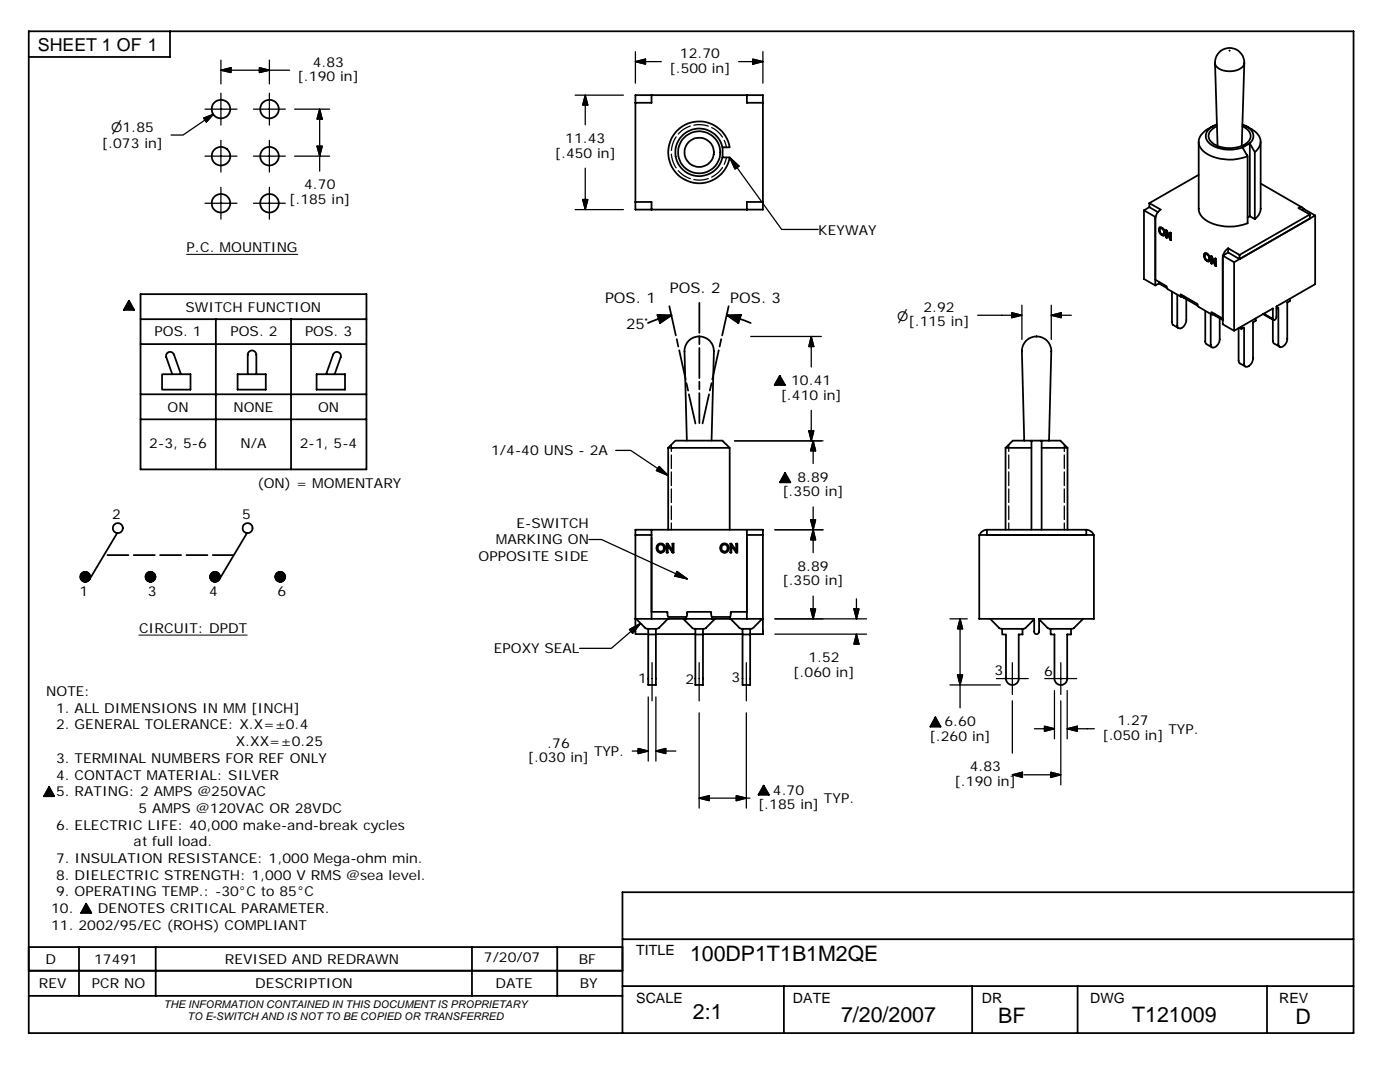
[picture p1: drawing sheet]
<svg xmlns="http://www.w3.org/2000/svg" width="279mm" height="216mm" viewBox="0 0 279 216" stroke-linecap="round" stroke-linejoin="round" font-family="sans-serif">
<g fill="none" stroke="#000" stroke-width=".36">
<path d="M5.7 6.2h264.4v199.9h-264.4zM33.9 6.2v5.2h-28.2M126.8 19h25.5v22.8h-25.5zM130 19v1.5h-3.2M149.1 19v1.5h3.2M242.5 12.6a2.32 2.32 0 0 0 2.5 1.6 3.2 3.2 0 0 0 3.3-1.4v-.2M242.5 12.6a2.92 2.92 0 0 1 2.9-3 2.92 2.92 0 0 1 2.9 3M242.5 12.6l.5 16.5M245.4 10.1h.1M248.3 12.6l-.5 16.5M135.2 26a6.2 6.2 0 0 1 10.4 3.4l-1.4 .1a4.8 4.8 0 0 0-7.3-3.1 4.8 4.8 0 0 0 0 7.9 4.8 4.8 0 0 0 7.3-3v.1h1.4a6.2 6.2 0 0 1-8.9 4.5 6.2 6.2 0 0 1-1.5-9.9zM144.2 29.5v1.8"/>
<path d="M239.2 28.3v13.4a3.5 3.5 0 0 0 2.6 2.9 10 10 0 0 0 7.2 0v-13.4M239.2 34.9l-9.8 5.6M242.8 24.8a2.47 2.47 0 0 0-2 3 5 5 0 0 0 4.7 2.1l2.6-.5-.1 .1 1 1.7a9.6 9.6 0 0 1-8.7-.9 2.47 2.47 0 0 1 .3-4.3l1.4-.8M242.9 25.2a2.22 2.22 0 0 0-1.7 2.3 3.5 3.5 0 0 0 3.2 2 4.8 4.8 0 0 0 5-1.7 2 2 0 0 0-1.5-2.6M247.9 24.8a2.59 2.59 0 0 1 2.2 2.8l-.3 .6-.5 .5 .1-.1M248.8 25.2l1 .6a2.55 2.55 0 0 1 1.2 4l-.6 .6-1-1.8M249.3 28.7l-1.2 .7M249.4 28.6v14.6l-.4 .2M250.4 30.4v13.3l-1-.5M251.6 28.3v13.7l-.4 .9-.8 .8M251.6 36.6l8.3 4.8M28 58.7h45.1v35h-45.1z"/>
<path d="M126.8 40.3h3.2v1.5M152.3 40.3h-3.2v1.5M228.3 42v13.7l2.3 1.3 .7-.4 1.5 .8M228.3 42l2.3 1.3M229.4 40.5l2.2 1.3a2.31 2.31 0 0 0-1 1.9M229.4 41.3l-1.1 .7M229.4 40.5v.8M229.4 41.3l1.7 1M230.6 55.8l2.2 1.3 .2 .6 2.7 1.5M230.6 43.3v13.7M230.6 43.2v.1M231.3 45.8l.2 .7 .4 .4"/>
<path d="M231.3 45.8v-.3l.4-.2 .3 .2 .4 .5a.8 .8 0 0 1-.1 1l-.4-.1M231.3 56.3v.3M231.4 45.8l.1 .5 .4 .6M231.4 45.8h-.1M231.5 45.4l-.1 .4M231.6 45.6l.2-.1 .1 .1M231.6 45.5l.3 .1 .3 .4 .1 .7a.52 .52 0 0 1-.6 0 .52 .52 0 0 1-.2-.5zM231.9 46.9l.5 .1M231.9 45.6l.4 .3v.5M232.4 46.4l-.2 .4M232.7 47.4v-1.5l.2 .1 .6 1.5M232.8 47.3l.1 .1"/>
<path d="M232.8 47.3l-.1 .1M232.8 46v1.3M232.9 46.3l.7 1.5M232.9 46.3v1.2l-.2-.1M232.9 46.3l.6 1.5M233.5 47.8l.2 .1M233.5 47.5v-1.1l.2 .1v1.4l-.2-.1M233.6 46.5l-.1 1M233.9 58.2v6.3l.1 .3 1.2 .7M234.9 58.8v6.1a.63 .63 0 0 0 .5 .7 .63 .63 0 0 0 .8-.4l.5-1.1v-4.4M236.2 59.1l-.5 .1-.1-.5 3.4 2 .2 .5 2.7 1.6M236.2 59v.4l2.8 1.6"/>
<path d="M240.3 51l.2 .8 .4 .3M240.3 51l.1-.4h.4l.5 .5 .2 .5a.4 .4 0 0 1-.1 .5 .4 .4 0 0 1-.5 0M240.3 51l.2 .6 .5 .5M240.3 51h.1M240.5 50.5l-.2 .5M240.5 50.7h.3l.4 .4 .1 .4-.1 .5h-.3l-.3-.3-.1-.5zM240.6 50.7l.3 .1M240.9 52.1h.4M241 50.7l.3 .5v.4M241.4 51.6l-.2 .4M241.7 52.5v-1.4l.2 .1 .6 1.5M241.8 52.5h.1"/>
<path d="M241.8 52.5h-.1M241.8 51.1v1.4M241.9 51.5l.7 1.5M241.9 51.5v1.1l-.2-.1M241.9 51.5l.6 1.5M242.5 53h.2M242.5 52.7v-1.1h.2v1.5l-.2-.1M242.6 51.6l-.1 1.1M244 51v13.7l2.3 1.3 7.7-4.4v2M244 51l2.3 1.3M245.1 49.6l-.5 .4-.5 1M245.1 50.4l-1.1 .6"/>
<path d="M245.1 49.6v.8M245.1 49.6l2.3 1.3M245.1 50.4l2.3 1.3M246.3 52.3l16.2-9.3v13.7l-7.8 4.5v2a.47 .47 0 0 1-.1 .5 .47 .47 0 0 1-.5 .1l-1.9-1.2M246.3 52.3v13.7M247.4 50.9v.8M257.4 59.6v.4l-.5 .4v7.2a1.52 1.52 0 0 1-1.5 1.6l-.3-.4v-7.4l-.4 .2M259.9 41.9l.3-.2 2.3 1.3M260.2 41.8l-.2-.3-.3-.2-.6 .2 2.3 1.3M261.4 42.8v.8l-14 8.1M261.4 42.8l-14 8.1M25.7 60l1.1 1.8h-2.1z"/>
<path d="M28 78.7h45.1M28 68.7h45.1M28 63.7h45.1M32.3 74.7h5.7v3h-5.7zM34.4 74.7l-1.2-3.4a.81 .81 0 0 1 .5-1 .81 .81 0 0 1 1 .4l1.4 4M43.1 63.7v30M47.4 74.7h5.6v3h-5.6zM49.4 74.7v-3.9a.86 .86 0 0 1 .9-.9 .86 .86 0 0 1 .9 .9v3.9M58.1 63.7v30M63.2 74.7h5.7v3h-5.7zM65.1 74.7l1.4-4a.8 .8 0 0 1 1-.4 .8 .8 0 0 1 .5 1l-1.2 3.4M131.2 62.8l2.8 .1-2.3 1.6z"/>
<path d="M133.6 61.1l1.3 5.8M134 62.9l-2.4 .7-2.3 .9M135.1 67.7l.3 1.5M135.6 69.9l1.2 5.8M137 76.5l.3 1.4M137.5 78.7l1.3 5.8M139.6 60.4v6M139.6 67.2v1.5M139.6 69.4v6M139.6 76.2v1.5M139.6 78.4v6M141.5 78.7l-1.3 5.8"/>
<path d="M142 76.5l-.3 1.4M143.4 69.9l-1.2 5.8M143.9 67.7l-.3 1.5M145.1 62.9l2.4 .7 2.3 .9M145.1 62.9l2.8-.1-.5 1.7zM145.4 61.1l-1.3 5.8M155.6 75l1.1 1.8h-2.1zM240.5 62v6.3l.3 .4 1.1 .6M241.6 62.6v6.1a.61 .61 0 0 0 .5 .7 .61 .61 0 0 0 .7-.4l.3-.4 .3-.7v-4.4M244 63.6l-2.2-1.3a.34 .34 0 0 0 .1 .5 .34 .34 0 0 0 .5-.2v.3l1.6 1M247.2 65.5v6.6l.1 .3 1.2 .7M247.3 65.4l.5 .2"/>
<path d="M250.2 64.2l-.1 .3M250.6 63.5v.5l-.5 .3v7.2a1.56 1.56 0 0 1-1.5 1.7l-.3-.5v-7.4l-.5 .3v-.4M252.1 62.7l2 1.2M254 63.8l.1 4.6 1.3 .8M28 83.7h45.1M133.3 89.4v16.3M134.8 87.9h9.4l1.4 1.5h-12.3zM137.1 87.9l-.5-17.8a2.93 2.93 0 0 1 2.9-3 2.93 2.93 0 0 1 3 3l-.5 17.8M145.6 89.4v16.3M156.7 94.4l1 1.8h-2zM200.7 89.4l1.4-1.5h3.9l-.2 .1v1.4zM200.7 89.4v16.3"/>
<path d="M204.4 87.9l-.5-17.8a2.93 2.93 0 0 1 3-3 2.93 2.93 0 0 1 2.9 3l-.4 17.8M205.8 89.4v16.3M206 87.9h1.8M207.8 87.9h3.8l1.4 1.5h-5.1v-1.4zM207.9 89.4v16.3M213 89.4v16.3M21.4 110.8h4.2M23.4 106.4l-5.5 9.2M26.7 110.8h4.2M31.9 110.8h4.3M37.2 110.8h4.2M42.5 110.8h4"/>
<path d="M49.3 106.4l-5.5 9.2M126.8 106.7h3.2M130 105.7v17.8M133 108.5h.3l.9 1.4v-1.4h.2v1.8h-.2l-.9-1.4v1.4h-.3zM145.8 108.5h.2l.9 1.4v-1.4h.3v1.8h-.3l-.9-1.4v1.4h-.2zM149.1 106.7h3.2M149.1 105.7v17.8M195.4 106.7h22.9v16.8h-10.9v2.5a.49 .49 0 0 1-.5 .5 .49 .49 0 0 1-.5-.5v-2.5h-11zM197 105.7l-1 .4-.5 .6M197 105.7v1h19.8v-1M197 105.7h19.8M216.8 105.7l1 .4 .4 .6"/>
<path d="M126.8 123.5h6.6M126.9 123.5l2 1.9 2 .1M129.4 126.5h-2.6v-20.8h25.5v20.8h-2.6M129.4 125.5v1.1h1.5M130 122.1h3.2l.2 1h3.6l.1-1h4.8l.2 1h3.6l.1-1h3.3M130.9 126.5h7.9M130.9 125.5v11.2h-1.5v-10.1M133.3 123.5l-1.8 1.8-.6 .2M133.4 123.1v.4h3M136.9 123.1v.4M138.8 125.5v1.1h1.5M140.3 126.5h7.9"/>
<path d="M140.3 125.5v11.2h-1.5v-10.1M142.1 123.1v.4M142.7 123.5l-1.8 1.8-.5 .2-2.1-.1-1.9-1.9h15.9M145.6 123.1v.4M145.8 123.5l1.8 1.8 .5 .2 2.1-.1 1.9-1.9M148.2 125.5v11.2h1.5v-11.2M148.2 126.6h1.5M197.6 123.5l1.8 1.8 .5 .2h4.4l.4-.2 1.7-1.7M200 125.5v1.1h.8v8.8a1.27 1.27 0 0 0 1.2 1.3 1.27 1.27 0 0 0 1.3-1.3v-8.8h.8v-1.1M209.7 125.5v1.1h.7v8.8a1.27 1.27 0 0 0 1.3 1.3 1.27 1.27 0 0 0 1.3-1.3v-8.8h.7v-1.1M216.2 123.5l-2 1.9-.4 .1h-4.4l-.4-.2-1.6-1.7M9.8 157l1 1.9h-2z"/>
<path d="M152.4 156.8l1.1 1.8h-2.1zM186.7 143.1l1 1.9h-2zM270.1 178h-145.9v28.1M5.7 198.7h118.5M15.8 189v9.7M17.2 180.3l1 1.9h-2zM31.1 189v9.7M94.2 189v9.7M111.2 189v9.7M124.2 189h-118.5v4.7h118.5h-118.5M124.2 187.4h145.9M124.2 196.8h145.9"/>
<path d="M156.4 196.8v9.3M194 196.8v9.3M215.1 196.8v9.3M252.9 196.8v9.3"/>
<circle cx="44.1" cy="21.8" r="1.86"/>
<circle cx="44.1" cy="31.2" r="1.86"/>
<circle cx="53.8" cy="21.8" r="1.86"/>
<circle cx="53.8" cy="31.2" r="1.86"/>
<circle cx="139.5" cy="30.4" r="2.92"/>
<circle cx="139.5" cy="30.4" r="4.2"/>
<circle cx="44.1" cy="40.6" r="1.85"/>
<circle cx="53.8" cy="40.6" r="1.85"/>
<circle cx="17" cy="115.1" r=".99"/>
<circle cx="23.5" cy="105.4" r="1"/>
<circle cx="30" cy="115.1" r="1"/>
<circle cx="42.9" cy="115.1" r="1"/>
<circle cx="49.4" cy="105.4" r=".99"/>
<circle cx="55.9" cy="115.1" r="1"/>
<circle cx="131.9" cy="109.4" r=".68"/>
<circle cx="131.9" cy="109.4" r=".91"/>
<circle cx="144.6" cy="109.4" r=".69"/>
<circle cx="144.6" cy="109.4" r=".9"/>
</g>
<g fill="none" stroke="#000" stroke-width=".25">
<path d="M44.1 14l2-.5v1zM44.1 14h13.7M44.1 12v4.7M44.1 18.6v6.4M51.8 13.5l2 .5-2 .5zM53.8 12v4.7M53.8 18.6v6.4M114.8 19h9.6M116.8 19l.5 2h-1zM116.8 19v5.9M126.8 12.3l2-.5v1zM126.8 12.3h5.2"/>
<path d="M126.8 10.3v6.3M147.4 12.3h4.9M150.2 11.8l2.1 .5-2.1 .5zM152.3 10.3v6.3M40.6 23.6l2-.8-1.4 1.6zM40.9 24l1.7-1.2-6.1 4.1h-2.4M40.9 31.2h6.4M40.9 21.8h6.4M44.1 28v6.3M44.1 37.4v6.3M50.6 31.2h6.3M50.6 21.8h6.3"/>
<path d="M53.8 28v6.3M53.8 37.4v6.3M58.8 31.2h7M58.8 21.8h7M63.3 29.2h1l-.5 2zM63.8 21.8l.5 2h-1zM63.8 21.8v12.3M116.3 39.8h1l-.5 2zM116.8 33.5v8.3M134 30.8l.3 1.6 .6 1.1M134.9 27.3l-.6 1.1-.3 1.6M135.4 34.1l1.1 .9 1.3 .6"/>
<path d="M137.8 25.1l-1.3 .7-1.1 1M138.5 25l1.2-.1 1.7 .3M141.4 35.6l-1.7 .3-1.2-.1M142 25.5l1.4 .9 .8 1M144.2 33.4l-.8 1-1.4 .9M144.5 28l.5 1.4M145 31.4l-.5 1.4M145.6 31.4l1.9 1.7-.8 .6zM145.6 31.4l10.4 14.4h7.3M40.9 40.6h6.4M50.6 40.6h6.3M114.8 41.8h9.6"/>
<path d="M149.8 67.1h14.1M161.9 67.1l.5 2.1h-1zM161.9 67.1v6.1M195.1 62.9h8.8M201.9 62.4l2 .5-2 .5zM203.9 60.9v6.8M209.8 62.9l2-.5v1zM209.8 62.9h4M209.8 60.9v6.8M122.9 89.9h3l7.4 5M131.6 93.1l1.7 1.8-2.3-1zM134 88.8v1.3"/>
<path d="M134 90.8v2.7M134 94.2v2.7M134 97.6v2.7M146.6 88h17.7M161.4 86h1l-.5 2zM161.9 81.9v6.1M162.3 88l.5 2h-1zM162.3 88v4.5M201.3 88.8v1.3M201.3 90.8v2.7M201.3 94.2v2.7M201.3 97.6v2.7"/>
<path d="M212.4 88.8v1.3M212.4 90.8v2.7M212.4 94.2v2.7M212.4 97.6v2.7M117.5 107.7h2.5l17.2 7.8M134 101v2.7M134 104.4v1.3M135.1 114l2.1 1.5-2.5-.5zM154.6 105.7h9.7M161.8 103.7h1l-.5 2zM162.3 105.7l.5 2h-1zM162.3 101.2v9.1"/>
<path d="M162.3 118.9v4.6M170.9 119.5v4M201.3 101v2.7M201.3 104.4v1.3M212.4 101v2.7M212.4 104.4v1.3M125.6 125.6l2.2-1.2-1.5 2zM127.8 124.4l-5.8 5h-6.3M129.4 139.1v12.8M130.1 132.2v7.6M130.9 139.1v12.8M139.5 132.2v7.6"/>
<path d="M148.9 132.2v7.6M154.6 123.5h18.3M154.6 126.5h18.3M161.8 121.5h1l-.5 2zM170.4 121.5h1l-.5 2zM170.9 126.5l.5 2h-1zM170.9 126.5v2M189.6 123.5h3.4M189.6 136.7h10M191.1 134.7h1l-.5 2zM191.6 123.5l.5 2h-1zM191.6 123.5v17.7"/>
<path d="M198.9 135.4h6.3M202 132.2v6.4M202 139.8v10.5M208.5 135.4h6.4M210.4 137.8v9.6M211.7 132.2v6.4M211.7 139.8v16.8M213 137.8v9.6M126.2 149.9h3.2M127.4 149.4l2 .5-2 .5zM130.9 149.9l2-.5v1zM130.9 149.9h4"/>
<path d="M139.5 159.3l2-.5v1zM139.5 142.2v19M139.5 159.3h10.2M146.9 158.8l2 .5-2 .5zM148.9 142.2v19M202 154.6l2-.5v1zM202 154.6h2M204.3 154.6h7.4M206.4 145.4h4M208.4 144.9l2 .5-2 .5zM209.7 154.1l2 .5-2 .5zM213 145.4l2-.5v1z"/>
<path d="M213 145.4h5.4"/>
</g>
<g fill="#000" stroke="#000" stroke-width=".2">
<path d="M25.7 60l1.1 1.8h-2.1zM131.2 62.8l2.8 .1-2.3 1.6zM145.1 62.9l2.8-.1-.5 1.7zM155.6 75l1.1 1.8h-2.1zM156.7 94.4l1 1.8h-2zM16 114.9l2 .1h-2zM16 114.9h2v.1zM16.1 114.8l1.9 .1h-2zM16.1 114.8h1.8l.1 .1zM16.1 114.7l1.8 .1zM16.2 114.6l1.7 .1h-1.8zM16.2 114.6h1.7v.1z"/>
<path d="M16.2 114.5l1.7 .1zM16.2 114.5h1.6zM16.3 114.4l1.5 .1zM16.3 114.4h1.4h-1.4zM16.3 114.4h1.4zM16.4 114.3l1.3 .1zM16.4 114.3h1.2zM16.5 114.2l1.1 .1zM16.5 114.2h1zM16.6 114.2h.9zM16.6 114.2h.8zM16.7 114.2h.7z"/>
<path d="M16.7 114.2h.6zM16.8 114.1l.5 .1zM16.8 114.1h.4zM16.9 114.1h.3zM16.9 114.1h.2zM16.8 116.1h.3zM16.9 116.1h.2zM16.7 116l.5 .1zM16.8 116.1h.4zM16.6 116h.7zM16.7 116h.6zM16.5 116h.9z"/>
<path d="M16.6 116h.8zM16.4 115.9l1.1 .1zM16.5 116h1zM16.3 115.8l1.3 .1zM16.4 115.9h1.2zM16.3 115.8h1.4zM16.2 115.7l1.5 .1zM16.2 115.6l1.6 .1zM16.2 115.7h1.6zM16.1 115.5l1.8 .1h-1.7zM16.2 115.6h1.7zM16.1 115.4l1.8 .1h-1.8z"/>
<path d="M16.1 115.5h1.8v.1zM16 115.3l1.9 .1h-1.8zM16.1 115.4h1.8v.1zM16 115h2v.1zM16 115l2 .1h-2zM16 115.1h2v.1zM16 115.1l2 .1h-2zM16 115.2l2 .1zM16 115.3h2l-.1 .1zM29 114.9l2 .1h-2zM29 114.9h2v.1zM29.1 114.8l1.9 .1h-2z"/>
<path d="M29.1 114.8h1.9v.1zM29.1 114.7l1.9 .1h-1.9zM29.1 114.7l1.9 .1zM29.2 114.6l1.7 .1h-1.8zM29.2 114.6h1.7v.1zM29.2 114.5l1.7 .1zM29.2 114.5h1.6zM29.3 114.4l1.5 .1zM29.3 114.4h1.5zM29.3 114.4h1.4zM29.4 114.3l1.3 .1zM29.4 114.3h1.2z"/>
<path d="M29.5 114.2l1.1 .1zM29.5 114.2h1zM29.6 114.2h.9zM29.6 114.2h.8zM29.7 114.2h.7zM29.7 114.2h.6zM29.8 114.1l.5 .1zM29.8 114.1h.4zM29.9 114.1h.3zM29.9 114.1h.2zM29.8 116.1h.3zM29.9 116.1h.2z"/>
<path d="M29.7 116l.5 .1zM29.8 116.1h.4zM29.6 116h.7zM29.7 116h.6zM29.5 116h.9zM29.6 116h.8zM29.4 115.9l1.1 .1zM29.5 116h1zM29.3 115.8l1.3 .1zM29.4 115.9h1.2zM29.3 115.8h1.4zM29.2 115.7l1.6 .1z"/>
<path d="M29.3 115.8h1.5zM29.2 115.6l1.6 .1zM29.2 115.7h1.6zM29.1 115.5l1.8 .1h-1.7zM29.2 115.6h1.7zM29.1 115.4l1.8 .1h-1.8zM29.1 115.5h1.8v.1zM29 115.3l2 .1h-1.9zM29.1 115.4h1.9l-.1 .1zM29 115.2l2 .1zM29 115.3h2v.1zM29 115h2v.1z"/>
<path d="M29 115l2 .1h-2zM29 115.1h2v.1zM29 115.1l2 .1h-2zM29 115.2h2zM41.9 114.9l2 .1h-2zM41.9 114.9h2v.1zM42 114.8l1.9 .1h-2zM42 114.8h1.8l.1 .1zM42 114.7l1.8 .1zM42 114.6l1.8 .1h-1.8zM42 114.6h1.8v.1zM42.1 114.5l1.7 .1z"/>
<path d="M42.1 114.5h1.6zM42.2 114.4l1.5 .1zM42.2 114.4h1.4h-1.4zM42.2 114.4h1.4zM42.3 114.3l1.3 .1h-1.4zM42.3 114.3l1.3 .1zM42.3 114.3h1.2zM42.4 114.2l1.1 .1zM42.4 114.2h1zM42.5 114.2h.9zM42.5 114.2h.8zM42.6 114.2h.7z"/>
<path d="M42.6 114.2h.6zM42.7 114.1l.5 .1zM42.7 114.1h.4zM42.8 114.1h.3zM42.8 114.1h.2zM42.7 116.1h.3zM42.8 116.1h.2zM42.6 116l.5 .1zM42.7 116.1h.4zM42.5 116h.7zM42.6 116h.6zM42.4 116h.9z"/>
<path d="M42.5 116h.8zM42.3 115.9l1.1 .1zM42.4 116h1zM42.2 115.8l1.3 .1zM42.3 115.9h1.2zM42.2 115.8h1.4zM42.1 115.7l1.5 .1zM42 115.6l1.7 .1zM42.1 115.7h1.6zM42 115.5l1.8 .1h-1.8zM42 115.6h1.8zM42 115.4l1.8 .1h-1.8z"/>
<path d="M42 115.5h1.8v.1zM41.9 115.3l1.9 .1h-1.8zM42 115.4h1.8v.1zM41.9 115.2l2 .1zM41.9 115.3h2l-.1 .1zM41.9 115h2v.1zM41.9 115l2 .1h-2zM41.9 115.1h2v.1zM41.9 115.1l2 .1h-2zM41.9 115.2h2zM54.9 114.9l2 .1h-2zM54.9 114.9h2v.1z"/>
<path d="M55 114.8l1.9 .1h-2zM55 114.8h1.9v.1zM55 114.7l1.9 .1zM55.1 114.6l1.7 .1h-1.8zM55.1 114.6h1.7v.1zM55.1 114.5l1.7 .1h-1.7zM55.1 114.5l1.7 .1zM55.2 114.4l1.5 .1zM55.2 114.4h1.5h-1.5zM55.2 114.4h1.5zM55.2 114.4h1.4zM55.4 114.3l1.2 .1z"/>
<path d="M55.4 114.3h1.1zM55.4 114.2l1.1 .1zM55.4 114.2h1zM55.5 114.2h.9zM55.5 114.2h.8zM55.6 114.2h.7zM55.6 114.2h.6zM55.7 114.1l.5 .1zM55.7 114.1h.4zM55.8 114.1h.3zM55.8 114.1h.2zM55.7 116.1h.3z"/>
<path d="M55.8 116.1h.2zM55.6 116l.5 .1zM55.7 116.1h.4zM55.5 116h.7zM55.6 116h.6zM55.4 116h.9zM55.5 116h.8zM55.4 115.9l1 .1zM55.4 116h1zM55.2 115.8l1.3 .1zM55.4 115.9h1.1zM55.2 115.8h1.4z"/>
<path d="M55.1 115.7l1.6 .1zM55.2 115.8h1.5zM55.1 115.6l1.6 .1zM55.1 115.7h1.6zM55 115.5l1.8 .1h-1.7zM55.1 115.6h1.7zM55 115.4l1.8 .1h-1.8zM55 115.5h1.8v.1zM54.9 115.3l2 .1h-1.9zM55 115.4h1.9l-.1 .1zM54.9 115.2l2 .1zM54.9 115.3h2v.1z"/>
<path d="M54.9 115h2v.1zM54.9 115l2 .1h-2zM54.9 115.1h2v.1zM54.9 115.1l2 .1h-2zM54.9 115.2h2zM9.8 157l1 1.9h-2zM152.4 156.8l1.1 1.8h-2.1zM186.7 143.1l1 1.9h-2zM17.2 180.3l1 1.9h-2z"/>
</g>
<path d="M37.2 50.8h22.2M27.7 126.7h21.6" fill="none" stroke="#000" stroke-width=".2"/>
<g fill="#000" stroke="#000" stroke-width=".25">
<path d="M44.1 14l2-.5v1zM51.8 13.5l2 .5-2 .5zM126.8 12.3l2-.5v1zM150.2 11.8l2.1 .5-2.1 .5zM40.6 23.6l2-.8-1.4 1.6zM63.3 29.2h1l-.5 2zM63.8 21.8l.5 2h-1zM116.3 39.8h1l-.5 2zM116.8 19l.5 2h-1zM145.6 31.4l1.9 1.7-.8 .6zM161.9 67.1l.5 2.1h-1zM201.9 62.4l2 .5-2 .5z"/>
<path d="M209.8 62.9l2-.5v1zM131.6 93.1l1.7 1.8-2.3-1zM161.4 86h1l-.5 2zM162.3 88l.5 2h-1zM135.1 114l2.1 1.5-2.5-.5zM161.8 103.7h1l-.5 2zM162.3 105.7l.5 2h-1zM125.6 125.6l2.2-1.2-1.5 2zM161.8 121.5h1l-.5 2zM170.4 121.5h1l-.5 2zM170.9 126.5l.5 2h-1zM191.1 134.7h1l-.5 2z"/>
<path d="M191.6 123.5l.5 2h-1zM127.4 149.4l2 .5-2 .5zM130.9 149.9l2-.5v1zM139.5 159.3l2-.5v1zM146.9 158.8l2 .5-2 .5zM202 154.6l2-.5v1zM208.4 144.9l2 .5-2 .5zM209.7 154.1l2 .5-2 .5zM213 145.4l2-.5v1z"/>
</g>
<g font-size="4.2">
<text x="137.7" y="191.8">100DP1T1B1M2QE</text>
<text x="138.3" y="203.4">2:1</text>
<text x="167.9" y="203.8">7/20/2007</text>
<text x="199.2" y="204.2">BF</text>
<text x="226" y="204">T121009</text>
<text x="258.6" y="204.4">D</text>
</g>
<text font-size="3.5" x="7.6" y="10.2">SHEET 1 OF 1</text>
<g font-size="2.9">
<text x="133.7" y="58.5">POS. 2</text>
<text x="120.8" y="60.6">POS. 1</text>
<text x="125" y="65.6">25°</text>
<text x="145.7" y="60.6">POS. 3</text>
</g>
<g font-size="2.8">
<text x="127" y="190.6">TITLE</text>
<text x="127" y="200.2">SCALE</text>
<text x="158.2" y="200.2">DATE</text>
<text x="196" y="200.2">DR</text>
<text x="217.6" y="200.2">DWG</text>
<text x="255.3" y="200.2">REV</text>
</g>
<g font-size="2.7">
<text x="135.7" y="11.7">12.70</text>
<text x="59.4" y="16.2">[.190 in]</text>
<text x="62.4" y="13.3">4.83</text>
<text x="133.6" y="14.5">[.500 in]</text>
<text x="20.3" y="29.6">[.073 in]</text>
<text x="112.8" y="28.6">11.43</text>
<text x="110.7" y="31.4">[.450 in]</text>
<text x="57.7" y="40.7">[.185 in]</text>
<text x="60.7" y="37.8">4.70</text>
<text x="163.3" y="46.8">KEYWAY</text>
<text x="37.2" y="50.4">P.C. MOUNTING</text>
<text x="37" y="62.2">SWITCH FUNCTION</text>
<text x="181.3" y="65.1">[.115 in]</text>
<text x="184.3" y="62.2">2.92</text>
<text x="30.8" y="67.1">POS. 1</text>
<text x="46" y="67.1">POS. 2</text>
<text x="60.9" y="67.1">POS. 3</text>
<text x="157.9" y="76.9">10.41</text>
<text x="33.4" y="82.3">ON</text>
<text x="46.6" y="82.2">NONE</text>
<text x="63.5" y="82.2">ON</text>
<text x="155.8" y="79.8">[.410 in]</text>
<text x="29.8" y="89.4">2-3, 5-6</text>
<text x="48" y="89.5">N/A</text>
<text x="59.8" y="89.4">2-1, 5-4</text>
<text x="98" y="90.7">1/4-40 UNS - 2A</text>
<text x="51.4" y="97.4">(ON) = MOMENTARY</text>
<text x="156.2" y="99.1">[.350 in]</text>
<text x="159.1" y="96.2">8.89</text>
<text x="22.4" y="103.6">2</text>
<text x="48.3" y="103.6">5</text>
<text x="103.1" y="105.3">E-SWITCH</text>
<text x="95.5" y="112">OPPOSITE SIDE</text>
<text x="99" y="108.6">MARKING ON</text>
<text x="159.1" y="113.9">8.89</text>
<text x="15.9" y="119">1</text>
<text x="29.5" y="119">3</text>
<text x="41.7" y="119">4</text>
<text x="55.4" y="119">6</text>
<text x="156.2" y="116.8">[.350 in]</text>
<text x="27.7" y="126.3">CIRCUIT: DPDT</text>
<text x="98.6" y="130.4">EPOXY SEAL</text>
<text x="127.4" y="136.4">1</text>
<text x="136.8" y="136.4">2</text>
<text x="146" y="136.1">3</text>
<text x="158.3" y="135">[.060 in]</text>
<text x="161.3" y="132.1">1.52</text>
<text x="198.5" y="134.7">3</text>
<text x="208.4" y="134.8">6</text>
<text x="9.2" y="138.9">NOTE:</text>
<text x="11.2" y="142.2">1. ALL DIMENSIONS IN MM [INCH]</text>
<text x="11.2" y="145.5">2. GENERAL TOLERANCE: X.X=±0.4</text>
<text x="47" y="148.9">X.XX=±0.25</text>
<text x="109.2" y="149.2">.76</text>
<text x="185.5" y="147.8">[.260 in]</text>
<text x="188.5" y="144.9">6.60</text>
<text x="220" y="147.6">[.050 in]</text>
<text x="223" y="144.7">1.27</text>
<text x="233.2" y="146.4">TYP.</text>
<text x="11.2" y="152.2">3. TERMINAL NUMBERS FOR REF ONLY</text>
<text x="11.2" y="155.6">4. CONTACT MATERIAL: SILVER</text>
<text x="105.4" y="152">[.030 in]</text>
<text x="118.6" y="150.9">TYP.</text>
<text x="193.5" y="153.9">4.83</text>
<text x="11.2" y="158.9">5. RATING: 2 AMPS @250VAC</text>
<text x="151.3" y="161.4">[.185 in]</text>
<text x="154.2" y="158.6">4.70</text>
<text x="164.4" y="160.3">TYP.</text>
<text x="190.5" y="156.8">[.190 in]</text>
<text x="11.2" y="165.5">6. ELECTRIC LIFE: 40,000 make-and-break cycles</text>
<text x="27.6" y="162.2">5 AMPS @120VAC OR 28VDC</text>
<text x="11.2" y="172.2">7. INSULATION RESISTANCE: 1,000 Mega-ohm min.</text>
<text x="26.7" y="168.9">at full load.</text>
<text x="11.2" y="175.5">8. DIELECTRIC STRENGTH: 1,000 V RMS @sea level.</text>
<text x="11.2" y="178.9">9. OPERATING TEMP.: -30°C to 85°C</text>
<text x="10.2" y="182.2">10.</text>
<text x="10.2" y="185.5">11. 2002/95/EC (ROHS) COMPLIANT</text>
<text x="19.5" y="182.2">DENOTES CRITICAL PARAMETER.</text>
<text x="96.6" y="191.9">7/20/07</text>
<text x="7.7" y="197.1">REV</text>
<text x="9.1" y="192.3">D</text>
<text x="18.3" y="197.1">PCR NO</text>
<text x="18.8" y="192.3">17491</text>
<text x="44.9" y="192.3">REVISED AND REDRAWN</text>
<text x="50.9" y="197.1">DESCRIPTION</text>
<text x="98.9" y="197.1">DATE</text>
<text x="115.5" y="192.3">BF</text>
<text x="115.7" y="197.1">BY</text>
</g>
<g font-size="2.6">
<text x="22.2" y="26.3">⌀1.85</text>
<text x="179" y="64.1">⌀</text>
</g>
<g font-size="2.1">
<text x="32.7" y="201.1">THE INFORMATION CONTAINED IN THIS DOCUMENT IS PROPRIETARY</text>
<text x="37.4" y="203.5">TO E-SWITCH AND IS NOT TO BE COPIED OR TRANSFERRED</text>
</g>
</svg>
